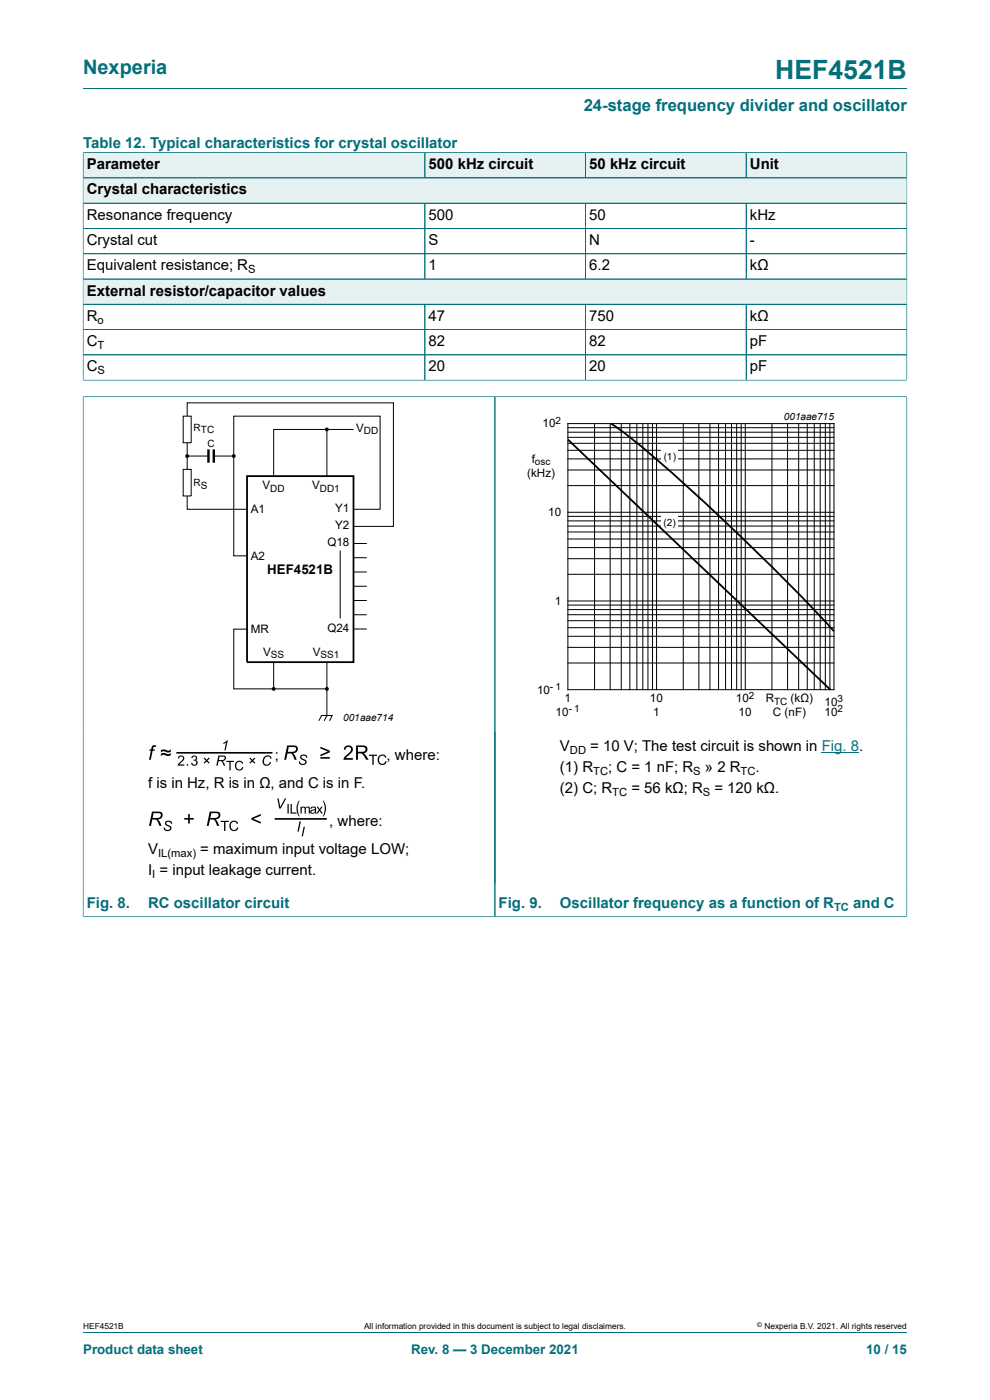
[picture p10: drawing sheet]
<svg xmlns="http://www.w3.org/2000/svg" width="210mm" height="297mm" viewBox="0 0 210 297" stroke-linecap="round" stroke-linejoin="round" font-family="sans-serif">
<path d="M17.6 18.8h174.8" fill="none" stroke="#036f7b" stroke-width=".21"/>
<path d="M17.7 32.5h72.4v5.2h-72.4z" fill="#e6f1f2"/>
<path d="M17.6 32.3v5.4h72.5v-5.3h-72.5" fill="none" stroke="#036f7b" stroke-width=".21"/>
<path d="M90.2 32.5h33.9v5.2h-33.9z" fill="#e6f1f2"/>
<path d="M90.1 32.4h34.1v5.3h-34.1z" fill="none" stroke="#036f7b" stroke-width=".21"/>
<path d="M124.3 32.5h33.9v5.2h-33.9z" fill="#e6f1f2"/>
<path d="M124.2 32.4h34.1v5.3h-34.1z" fill="none" stroke="#036f7b" stroke-width=".21"/>
<path d="M158.4 32.5h33.9v5.2h-33.9z" fill="#e6f1f2"/>
<path d="M192.4 32.3v10.8h-174.8v-5.4h174.8M192.4 32.4h-34.1v5.3" fill="none" stroke="#036f7b" stroke-width=".21"/>
<path d="M17.7 37.8h174.6v5.2h-174.6z" fill="#e6f1f2"/>
<path d="M17.6 43.1h174.8v21.5h-174.8zM17.6 48.5h174.8M17.6 53.8h174.8M17.6 59.2h174.8M90.1 43.1v16.1M124.2 43.1v16.1M158.3 43.1v16.1" fill="none" stroke="#036f7b" stroke-width=".21"/>
<path d="M17.7 59.3h174.6v5.2h-174.6z" fill="#e6f1f2"/>
<g fill="none" stroke="#036f7b" stroke-width=".21">
<path d="M17.6 32.5v48.2M17.7 32.4h174.6M17.7 37.7h174.6M90.1 32.5v5.2M124.2 32.5v5.2M158.3 32.5v5.2M192.4 32.5v48.2M17.7 43.1h174.6M17.7 48.5h174.6M17.7 59.2h174.6M90.1 43.2v15.9M124.2 43.2v15.9"/>
<path d="M158.3 43.2v15.9M192.3 53.8h-174.6M17.6 64.6h174.8M17.6 69.9h174.8M17.6 75.3h174.8M90.1 64.6v16M124.2 64.6v16M158.3 64.6v16M17.6 84.2h174.8M17.6 80.6h174.8M17.6 84.1v71.1M105 84.2v71"/>
<path d="M192.4 84.1v71.1"/>
</g>
<g fill="#000">
<circle cx="39.7" cy="96.8" r=".28"/>
<circle cx="49.6" cy="96.8" r=".28"/>
<circle cx="69.3" cy="91.1" r=".28"/>
<circle cx="58.1" cy="146.1" r=".28"/>
<circle cx="69.3" cy="146.1" r=".28"/>
</g>
<g fill="none" stroke="#000" stroke-width=".25">
<circle cx="39.7" cy="96.8" r=".28"/>
<circle cx="49.6" cy="96.8" r=".28"/>
<circle cx="69.3" cy="91.1" r=".28"/>
<circle cx="58.1" cy="146.1" r=".28"/>
<circle cx="69.3" cy="146.1" r=".28"/>
</g>
<path d="M52.4 101h22.6v39.5h-22.6z" fill="none" stroke="#000" stroke-width=".38"/>
<g fill="none" stroke="#000" stroke-width=".21">
<path d="M38.9 88.3h1.7v5.6h-1.7zM38.9 99.6h1.7v5.6h-1.7zM39.7 88.3v-2.8h43.8v26.2h-8.5M39.7 96.8h4.5M39.7 93.9v5.7M45.4 96.8h4.2M69.3 91.1v9.9M75 91.1h-16.9v9.9M120.5 89.9h56.4v56.4h-56.4zM120.5 99.7h56.4M120.5 97.4h56.4M120.5 95.5h56.4"/>
<path d="M120.5 94h56.4M120.5 92.8h56.4M120.5 91.7h56.4M120.5 90.7h56.4M126.1 89.9v56.4M129.4 89.9v56.4M131.8 89.9v56.4M133.6 89.9v56.4M135.1 89.9v56.4M136.4 89.9v56.4M137.4 89.9v56.4M138.4 89.9v56.4"/>
<path d="M139.3 89.9v56.4M144.9 89.9v56.4M148.2 89.9v56.4M150.6 89.9v56.4M152.4 89.9v56.4M153.9 89.9v56.4M155.2 89.9v56.4M156.3 89.9v56.4M157.2 89.9v56.4M158.1 89.9v56.4M163.7 89.9v56.4M167.1 89.9v56.4"/>
<path d="M169.4 89.9v56.4M171.2 89.9v56.4M172.7 89.9v56.4M174 89.9v56.4M175.1 89.9v56.4M176 89.9v56.4M39.7 105.2v2.8h12.7M72.2 116.8v14.4M75 108h5.6v-19.7h-31v29.6h2.8M75 115.3h2.8M75 118.3h2.8M120.5 118.5h56.4"/>
<path d="M120.5 116.2h56.4M120.5 114.3h56.4M120.5 112.9h56.4M120.5 111.6h56.4M120.5 110.5h56.4M120.5 109.5h56.4M120.5 108.7h56.4M120.5 103h56.4M52.4 133.5h-2.8v12.6h19.7M75 130.4h2.8M75 133.4h2.8M75 121.3h2.8"/>
<path d="M75 124.4h2.8M75 127.4h2.8M120.5 130.4h56.4M120.5 137.3h56.4M120.5 135h56.4M120.5 133.2h56.4M120.5 131.7h56.4M120.5 129.3h56.4M120.5 128.4h56.4M120.5 127.5h56.4M120.5 121.8h56.4M58.1 140.5v5.6"/>
<path d="M67.6 152.9l.6-1.1h2.3l-.6 1.1M69.3 140.5v11.3l-.5 1.1M120.5 140.6h56.4"/>
</g>
<path d="M44.2 95.3v2.9M45.4 95.3v2.9" fill="none" stroke="#000" stroke-width=".51"/>
<path d="M107.8 87h81.8v66.4h-81.8z" fill="none" stroke="#fff" stroke-width=".21"/>
<g fill="#fff">
<path d="M140.3 95.3h3.5v3.5h-3.5z"/>
<path d="M140.3 108.9h3.5v3.5h-3.5z"/>
</g>
<path d="M120.5 93.2l55.6 53.1M129.6 89.9a171.6 171.6 0 0 1 18.7 15.6l14.2 13.5a314.9 314.9 0 0 1 14.4 14.9" fill="none" stroke="#000" stroke-width=".38"/>
<path d="M17.6 84.2v110.4M17.7 84.2h174.6M105 84.2v110.3M192.4 84.2v110.4M17.6 194.5h174.8M17.6 282.6h174.8" fill="none" stroke="#036f7b" stroke-width=".21"/>
<g fill="#000">
<path d="M47.4 157.6l.9-.6-.4 2.2h-.3l.3-1.7-.6 .3zM32.3 158.2h.8v.3l-.4-.1-.2 .2-.1 .4h.5l-.1 .3h-.4l-.4 1.9h-.4l.4-1.9h-.3v-.3h.4zM35.2 174.2a.8 .8 0 0 1 1.3 .5l-.3 .1a.47 .47 0 0 0-.4-.5 .47 .47 0 0 0-.5 .5l.1 .1a.92 .92 0 0 1 .9 1 .87 .87 0 0 1-.9 .4 .87 .87 0 0 1-.7-.7h.3a.51 .51 0 0 0 .5 .5 .51 .51 0 0 0 .5-.6h-.1a1.02 1.02 0 0 1-.9-1zM39.9 172.7h.4v.8h.8v.4h-.8v.8h-.4v-.8h-.8v-.4h.8zM43.2 160.9l.2-.2 .4 .5 .5-.5 .2 .2-.5 .5 .5 .4-.2 .2-.5-.5-.4 .5-.2-.2 .5-.4zM52.9 160.9l.2-.2 .4 .5 .5-.5 .2 .2-.5 .5 .5 .4-.2 .2-.5-.5-.4 .5-.2-.2 .5-.4zM53.3 173.5l2-.8v.4l-1.6 .6 1.6 .7v.3l-2-.8zM56 160.6a.88 .88 0 0 1 .9-.4 .88 .88 0 0 1 .7 .7h-.2a.69 .69 0 0 0-.9-.4 .69 .69 0 0 0-.5 .8 .66 .66 0 0 0 .4 .9 .66 .66 0 0 0 .8-.5h.3a.95 .95 0 0 1-1.3 .7 .95 .95 0 0 1-.4-1.4zM58.8 169.4h.3l.3 1.8 1-1.8h.3l-1.2 2.1h-.3zM63.5 174.3h.3l-.4 2.1h-.3zM63.4 169.9h.2l-.3 .6a3.6 3.6 0 0 0 .3 2.7h-.2a3.1 3.1 0 0 1 0-3.3zM63.9 160.2a.8 .8 0 0 1 1.3 .5h-.3a.47 .47 0 0 0-.5-.4 .47 .47 0 0 0-.4 .5l.1 .1a.92 .92 0 0 1 .9 .9 .87 .87 0 0 1-.9 .5 .87 .87 0 0 1-.7-.7l.3-.1a.51 .51 0 0 0 .5 .5 .51 .51 0 0 0 .5-.5l-.1-.1a1.02 1.02 0 0 1-.9-.9z"/>
<path d="M64.4 175.4h.3l-.4 2h-.3zM68.5 169.9h.2a3.1 3.1 0 0 1 0 3.3h-.2a3.6 3.6 0 0 0 0-3.3z"/>
<path d="M34.1 159.2a1.49 1.49 0 0 1 1.6 .1l.5-.3v.4a1.38 1.38 0 0 1-1.5 0l-.6 .3zM34.1 160a1.51 1.51 0 0 1 1.6 0l.5-.3v.5a1.37 1.37 0 0 1-1.5-.1l-.6 .3z"/>
<path d="M68 158.4l2 .9v.3l-2 .9v-.4l1.5-.7-1.5-.6zM68 160.6h2v.4h-2z"/>
<path d="M32.2 172.2h1.3a.85 .85 0 0 1 1 .8 .85 .85 0 0 1-1 .8l.4 .5 .4 .9h-.5l-.2-.6a.95 .95 0 0 0-1.3-.7l-.3 1.3h-.4zM32.6 172.5l-.2 1h.5a.79 .79 0 0 0 .9 0 .79 .79 0 0 0 .3-.8l-.3-.2z"/>
<path d="M37.9 160.4a.7 .7 0 0 1 1.1 .2 .7 .7 0 0 1-.4 1l-.6 .6h1.1v.2h-1.4l.3-.5a1.45 1.45 0 0 0 .8-1.2l-.4-.2-.3 .1-.1 .3h-.3zM39.6 162.1h.3v.3h-.3zM40.8 160.4a.57 .57 0 0 1 .8 0 .57 .57 0 0 1-.1 .9 .67 .67 0 0 1 0 1.1 .67 .67 0 0 1-1-.5l.3-.1a.43 .43 0 0 0 .5 .4 .43 .43 0 0 0 .3-.5 .43 .43 0 0 0-.5-.3v-.2a.37 .37 0 0 0 .5-.3 .37 .37 0 0 0-.4-.5 .37 .37 0 0 0-.4 .5l-.2-.1z"/>
<path d="M44.5 172.2h1.3a.85 .85 0 0 1 1 .8 .85 .85 0 0 1-1.1 .8l.4 .5 .4 .9h-.4l-.3-.6a.95 .95 0 0 0-1.3-.7l-.2 1.3h-.4zM44.8 172.5l-.2 1h.6a.79 .79 0 0 0 .8 0 .79 .79 0 0 0 .3-.8l-.3-.2z"/>
<path d="M46.3 160.3h.9a.6 .6 0 0 1 .7 .6 .6 .6 0 0 1-.7 .6l.6 .9h-.4l-.3-.8-.4-.1h-.3l-.2 .9h-.3zM46.6 160.5l-.2 .7a.96 .96 0 0 0 1.2-.3l-.1-.4z"/>
<path d="M46.8 174.1h1.7v.3h-.7v1.9h-.3v-1.9h-.7zM49 174.3a.93 .93 0 0 1 1.5 .4l-.3 .1a.71 .71 0 0 0-.9-.4 .71 .71 0 0 0-.3 1 .66 .66 0 0 0 .5 .7 .66 .66 0 0 0 .8-.6l.3 .1a1.02 1.02 0 0 1-1.4 .6 1.02 1.02 0 0 1-.5-1.4z"/>
<path d="M48 161.4h1.6v.3h-.7v1.7h-.2v-1.7h-.7zM50.2 161.6a.88 .88 0 0 1 1.4 .4h-.3a.69 .69 0 0 0-.9-.3 .69 .69 0 0 0-.3 1 .61 .61 0 0 0 .7 .5 .61 .61 0 0 0 .6-.5l.2 .1a.95 .95 0 0 1-1.3 .6 .95 .95 0 0 1-.4-1.4z"/>
<path d="M60.9 158.1h1.3a.85 .85 0 0 1 1 .9 .85 .85 0 0 1-1 .8l.3 .4 .4 1h-.4l-.2-.6a.95 .95 0 0 0-1.3-.8l-.3 1.4h-.4zM61.3 158.5l-.3 1h.6a.79 .79 0 0 0 .8-.1 .79 .79 0 0 0 .3-.8l-.3-.1z"/>
<path d="M61 170.6h.2v2h-.2zM61.6 170.6h.3v1.8h1v.2h-1.3z"/>
<path d="M63.8 171.1h.2v.2a.49 .49 0 0 1 .8 .1l.5-.3a.43 .43 0 0 1 .4 .5v1h-.2v-.9a.3 .3 0 0 0-.2-.4 .3 .3 0 0 0-.4 .3v1h-.3v-1a.34 .34 0 0 0-.4-.3 .34 .34 0 0 0-.2 .5v.8h-.2zM65.9 171.3a.66 .66 0 0 1 .9-.1 .66 .66 0 0 1 .3 .8v.6h-.2l-.1-.2a.53 .53 0 0 1-.7 .2 .53 .53 0 0 1-.2-.7l.2-.1a.43 .43 0 0 0 .7-.3l-.3-.2-.4 .3h-.3zM66.1 172a.35 .35 0 0 0 .3 .5 .35 .35 0 0 0 .4-.4v-.2zM67.2 171.1h.3l.3 .5 .3-.5h.3l-.5 .7 .6 .8h-.3l-.4-.6-.4 .6h-.3l.5-.8z"/>
<path d="M73.2 158.4a.99 .99 0 0 1 1.5 .2 .99 .99 0 0 1-.5 1.4l-.8 .8h1.5v.4h-2l.4-.8a2.05 2.05 0 0 0 1.1-1.6 .6 .6 0 0 0-.6-.3 .6 .6 0 0 0-.5 .5h-.4zM75.5 158.1h1.4a.84 .84 0 0 1 1 .7 .84 .84 0 0 1-.8 1l.5 .4 .6 1h-.5l-.8-1.2-.5-.2h-.5v1.4h-.4zM75.9 158.5v1h.9a.53 .53 0 0 0 .7-.5 .53 .53 0 0 0-.6-.5z"/>
<path d="M78.3 160.1h1.7v.3h-.7v1.9h-.3v-1.9h-.7zM80.5 160.3a.93 .93 0 0 1 1.5 .4l-.3 .1a.71 .71 0 0 0-.9-.4 .71 .71 0 0 0-.4 .9 .66 .66 0 0 0 .6 .7 .66 .66 0 0 0 .7-.5l.3 .1a1.02 1.02 0 0 1-1.4 .6 1.02 1.02 0 0 1-.4-1.4z"/>
</g>
<path d="M37.6 159.7h20M58.4 173.7h10.7" fill="none" stroke="#000" stroke-width=".35"/>
<path d="M174.3 159.7h7.9" fill="none" stroke="#00f" stroke-width=".21"/>
<text font-size="5.6" fill="#036f7b" x="164.5" y="16.8">HEF4521B</text>
<text font-size="4.2" fill="#036f7b" x="17.6" y="15.6">Nexperia</text>
<text font-size="3.5" fill="#036f7b" x="123.8" y="23.7">24-stage frequency divider and oscillator</text>
<g font-size="3.2" fill="#036f7b">
<text x="17.6" y="31.3">Table 12. Typical characteristics for crystal oscillator</text>
<text x="18.4" y="192.6">Fig. 8.</text>
<text x="31.4" y="192.6">RC oscillator circuit</text>
<text x="105.8" y="192.6">Fig. 9.</text>
<text x="118.8" y="192.6">Oscillator frequency as a function of R</text>
<text x="181" y="192.6">and C</text>
</g>
<g font-size="3.2">
<text x="18.4" y="35.9">Parameter</text>
<text x="90.9" y="35.9">500 kHz circuit</text>
<text x="125" y="35.9">50 kHz circuit</text>
<text x="159.1" y="35.9">Unit</text>
<text x="18.4" y="41.3">Crystal characteristics</text>
<text x="18.4" y="46.6">Resonance frequency</text>
<text x="90.9" y="46.6">500</text>
<text x="125" y="46.6">50</text>
<text x="159.1" y="46.6">kHz</text>
<text x="18.4" y="52">Crystal cut</text>
<text x="90.9" y="52">S</text>
<text x="125" y="52">N</text>
<text x="159.1" y="52">-</text>
<text x="18.4" y="57.3">Equivalent resistance; R</text>
<text x="90.9" y="57.3">1</text>
<text x="125" y="57.3">6.2</text>
<text x="159.1" y="57.3">kΩ</text>
<text x="18.4" y="62.7">External resistor/capacitor values</text>
<text x="18.4" y="68.1">R</text>
<text x="90.9" y="68.1">47</text>
<text x="125" y="68.1">750</text>
<text x="159.1" y="68.1">kΩ</text>
<text x="18.4" y="73.4">C</text>
<text x="90.9" y="73.4">82</text>
<text x="125" y="73.4">82</text>
<text x="159.1" y="73.4">pF</text>
<text x="18.4" y="78.8">C</text>
<text x="90.9" y="78.8">20</text>
<text x="125" y="78.8">20</text>
<text x="159.1" y="78.8">pF</text>
<text x="58.3" y="161.2">;</text>
<text x="82" y="161.2">, where:</text>
<text x="118.8" y="159.3">V</text>
<text x="125.2" y="159.3">= 10 V; The test circuit is shown in Fig. 8.</text>
<text x="31.4" y="167.2">f is in Hz, R is in Ω, and C is in F.</text>
<text x="118.8" y="163.8">(1) R</text>
<text x="129" y="163.8">; C = 1 nF; R</text>
<text x="149.5" y="163.8">» 2 R</text>
<text x="160.3" y="163.8">.</text>
<text x="118.8" y="168.2">(2) C; R</text>
<text x="133.9" y="168.2">= 56 kΩ; R</text>
<text x="151.5" y="168.2">= 120 kΩ.</text>
<text x="69.9" y="175.2">, where:</text>
<text x="31.4" y="181.2">V</text>
<text x="31.4" y="185.6">I = input leakage current.</text>
<text x="42.5" y="181.2">= maximum input voltage LOW;</text>
</g>
<text font-size="2.8" x="56.7" y="121.9">HEF4521B</text>
<g font-size="2.8" fill="#036f7b">
<text x="17.6" y="287.2">Product data sheet</text>
<text x="87.2" y="287.2">Rev. 8 — 3 December 2021</text>
<text x="183.7" y="287.2">10 / 15</text>
</g>
<g font-size="2.5">
<text x="75.5" y="91.6">V</text>
<text x="115.1" y="90.7">10</text>
<text x="111.8" y="101.2">(kHz)</text>
<text x="112.8" y="98.2">f</text>
<text x="55.7" y="103.8">V</text>
<text x="66.2" y="103.8">V</text>
<text x="53.2" y="108.8">A1</text>
<text x="71.1" y="108.6">Y1</text>
<text x="71.1" y="112.2">Y2</text>
<text x="116.3" y="109.5">10</text>
<text x="53.2" y="118.8">A2</text>
<text x="69.4" y="115.8">Q18</text>
<text x="117.7" y="128.3">1</text>
<text x="53.2" y="134.3">MR</text>
<text x="69.4" y="134">Q24</text>
<text x="55.8" y="139.1">V</text>
<text x="66.3" y="139.1">V</text>
<text x="113.9" y="147.1">10</text>
<text x="119.8" y="149">1</text>
<text x="137.9" y="149">10</text>
<text x="156.1" y="149">10</text>
<text x="162.4" y="149">R</text>
<text x="167.7" y="149">(kΩ)</text>
<text x="174.9" y="149.7">10</text>
<text x="117.9" y="151.9">10</text>
<text x="138.6" y="151.9">1</text>
<text x="156.7" y="151.9">10</text>
<text x="164" y="151.9">C (nF)</text>
<text x="174.9" y="151.9">10</text>
</g>
<g font-size="2.4">
<text x="52.6" y="58">S</text>
<text x="20.7" y="68.7">o</text>
<text x="20.7" y="74">T</text>
<text x="20.7" y="79.4">S</text>
<text x="120.9" y="159.9">DD</text>
<text x="125.8" y="164.4">TC</text>
<text x="147.1" y="164.4">S</text>
<text x="157.1" y="164.4">TC</text>
<text x="129.9" y="168.8">TC</text>
<text x="149.1" y="168.8">S</text>
<text x="33.5" y="181.8">IL(max)</text>
<text x="32.3" y="186.3">I</text>
</g>
<text font-size="2.4" fill="#036f7b" x="176.9" y="193.2">TC</text>
<g font-size="2.1">
<text x="117.9" y="89.9">2</text>
<text x="166.2" y="89">001aae715</text>
<text x="41.1" y="91.4">RTC</text>
<text x="44" y="94.7">C</text>
<text x="77.2" y="92.1">DD</text>
<text x="113.5" y="98.7">osc</text>
<text x="140.8" y="97.7">(1)</text>
<text x="41.1" y="103.2">RS</text>
<text x="57.3" y="104.3">DD</text>
<text x="67.9" y="104.3">DD1</text>
<text x="140.7" y="111.5">(2)</text>
<text x="57.4" y="139.6">SS</text>
<text x="68" y="139.6">SS1</text>
<text x="116.7" y="146.4">- 1</text>
<text x="158.8" y="148.3">2</text>
<text x="164.2" y="149.5">TC</text>
<text x="177.7" y="148.9">3</text>
<text x="72.8" y="152.9">001aae714</text>
<text x="120.7" y="151.1">- 1</text>
<text x="177.7" y="151.1">2</text>
</g>
<g font-size="1.8">
<text x="17.6" y="282">HEF4521B</text>
<text x="77.2" y="282">All information provided in this document is subject to legal disclaimers.</text>
<text x="162.2" y="282">Nexperia B.V. 2021. All rights reserved</text>
</g>
<text font-size="1.4" x="160.6" y="281.6">©</text>
</svg>
